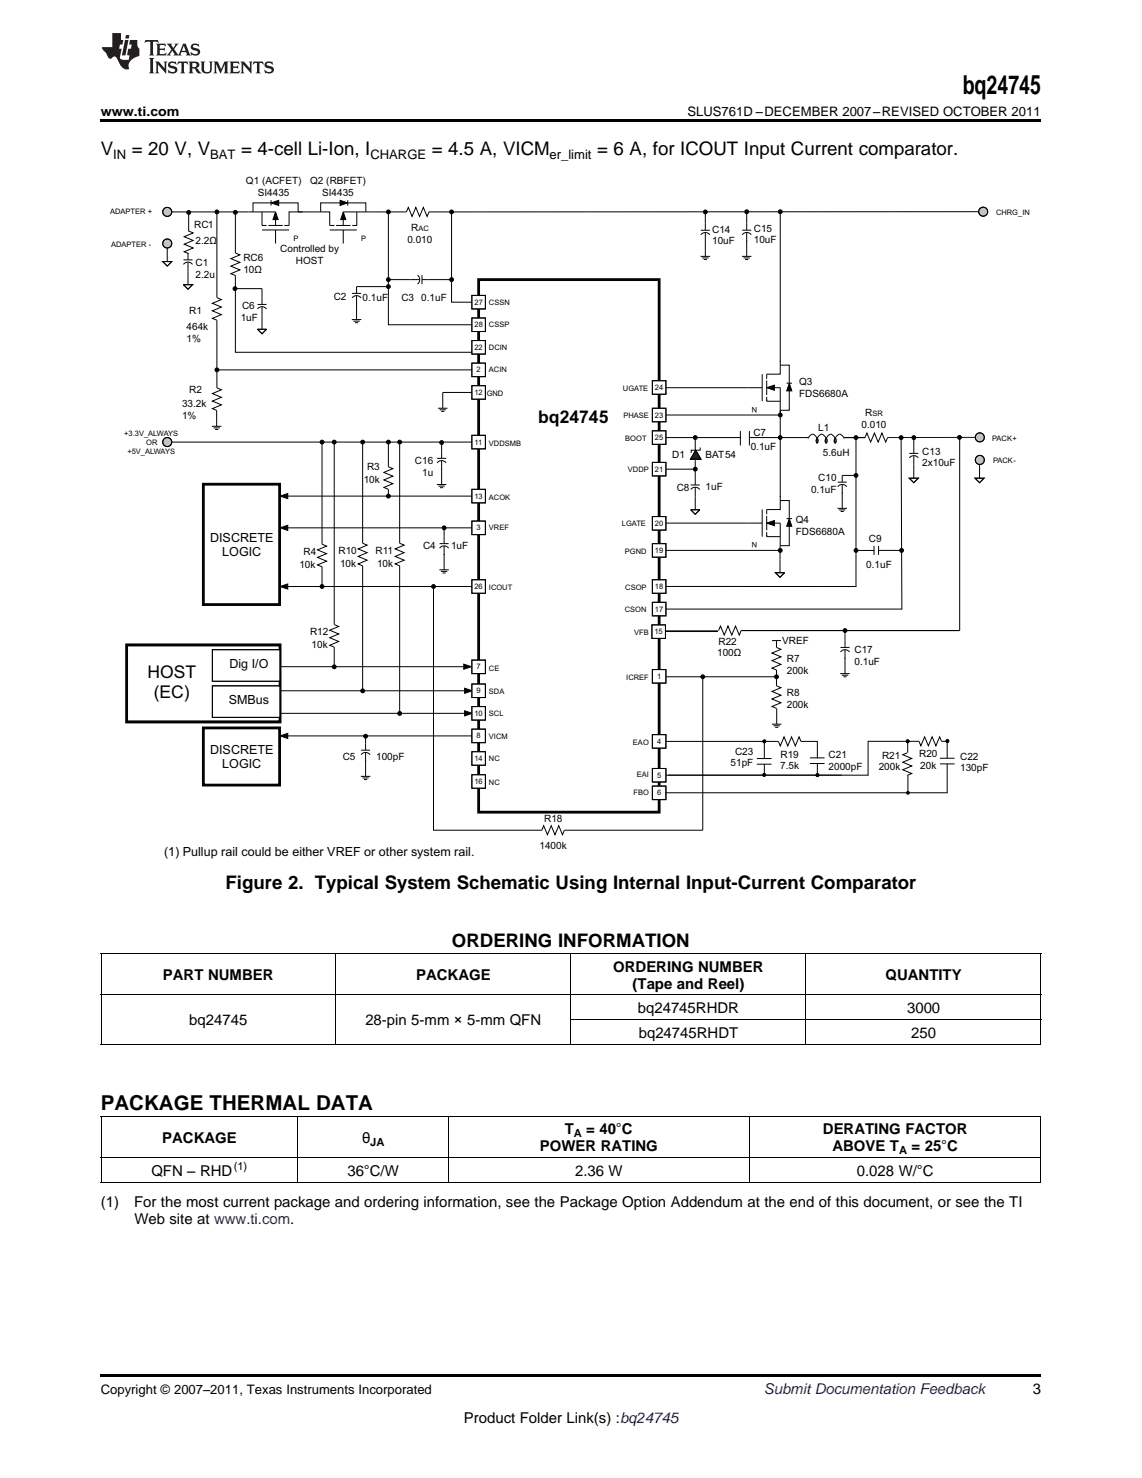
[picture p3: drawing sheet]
<svg xmlns="http://www.w3.org/2000/svg" width="216mm" height="279mm" viewBox="0 0 216 279" stroke-linecap="round" stroke-linejoin="round" font-family="sans-serif">
<g fill="#231f20">
<path d="M27.5 7.6l-.1 .5a.77 .77 0 0 1 1-.1v2.1l-.2 .4h1l-.3-.4v-2.1l.1-.1h.5l.5 .2-.2-.5zM29.5 8.3l.2 .3v1.5l-.2 .4h1.8l.2-.6a1.04 1.04 0 0 1-1.3 .2v-.7h.6l.3 .2v-.6l-.3 .2h-.6v-.5l.2-.2a.96 .96 0 0 1 1 .3l-.2-.5zM31.5 8.3l.9 1.1-.9 1.1h.8l-.2-.2 .5-.7 .4 .7-.2 .2h1.5l-.1-.2 .1-.4h.9l.1 .4-.2 .2h1l-.3-.3-.7-1.9h-.5l-.9 2-.8-1 .9-1h-.8l.1 .1v.2l-.3 .5-.4-.6 .2-.2zM34.7 8.6l.4 1h-.7zM36.3 8.4a.63 .63 0 0 0-.2 .7 .63 .63 0 0 0 .6 .4l.6 .2 .1 .2a.75 .75 0 0 1-.7 .4 .75 .75 0 0 1-.6-.5l.1 .7 .2-.1a.89 .89 0 0 0 1 0 .89 .89 0 0 0 .4-.9 1.4 1.4 0 0 0-1.2-.5l-.1-.4a1.04 1.04 0 0 1 1.2 .2l-.2-.5-.1 .1-.5-.2zM28.2 10.9l.2 .4v2.2l-.2 .4h1l-.3-.4v-2.2l.3-.4zM29.3 11.6l.3 .4v1.5l-.3 .4h.8l-.2-.4v-1.3l1.5 1.7v-1.9l.2-.4h-.7l.2 .4v.9l-1.1-1.3zM32 11.8a.62 .62 0 0 0-.2 .7 .62 .62 0 0 0 .6 .4l.6 .1 .1 .3a.76 .76 0 0 1-.7 .3 .76 .76 0 0 1-.6-.4l.1 .7 .2-.1a.89 .89 0 0 0 1 0 .89 .89 0 0 0 .4-.9 1.4 1.4 0 0 0-1.2-.5l-.1-.4a1.04 1.04 0 0 1 1.2 .2l-.2-.6-.1 .1-.5-.1zM33.7 11.6l-.2 .6a.61 .61 0 0 1 .8-.3v1.6l-.2 .4h.9l-.2-.4v-1.6a.63 .63 0 0 1 .8 .3l-.2-.6zM35.6 11.6l.3 .4v1.5l-.3 .4h1l-.2-.2v-.8l.4 .1 .1 .1a.76 .76 0 0 0 1.2 .7l-1-1a.58 .58 0 0 0 .6-.5 .58 .58 0 0 0-.5-.6zM36.4 11.9h.1a.45 .45 0 0 1 .5 .1 .45 .45 0 0 1 .1 .5l-.1 .1-.6 .1zM37.9 11.6l.2 .2a2.17 2.17 0 0 0 .3 1.9 .99 .99 0 0 0 1.6-.6v-1.1l.2-.4h-.7l.2 .2a1.92 1.92 0 0 1-.2 1.8 .6 .6 0 0 1-.9-.5v-1.1l.2-.4zM40.4 11.6l.2 .4v1.5l-.2 .4h.7l-.2-.4v-1.4l.8 1.8 .8-1.8v1.4l-.2 .4h.9l-.2-.4v-1.5l.2-.4h-.8l-.6 1.5-.6-1.5zM43.4 11.6l.2 .4v1.5l-.2 .4h1.8l.2-.6a1.04 1.04 0 0 1-1.3 .1v-.6h.5l.4 .2v-.6l-.4 .2h-.5v-.6l.2-.1a.96 .96 0 0 1 .9 .3l-.1-.6zM45.5 11.6l.2 .4v1.5l-.2 .4h.7l-.2-.4v-1.3l1.5 1.7v-1.9l.2-.4h-.7l.2 .4v.9l-1.1-1.3zM47.9 11.6l-.1 .6a.61 .61 0 0 1 .8-.3v1.6l-.3 .4h1l-.3-.4 .1-1.6a.63 .63 0 0 1 .7 .3l-.1-.6zM50.2 11.8a.62 .62 0 0 0-.2 .7 .62 .62 0 0 0 .6 .4l.6 .1 .2 .3a.76 .76 0 0 1-.8 .3 .76 .76 0 0 1-.6-.4l.1 .7 .2-.1a.89 .89 0 0 0 1 0 .89 .89 0 0 0 .4-.9 1.4 1.4 0 0 0-1.2-.5l-.1-.4a1.04 1.04 0 0 1 1.2 .2l-.1-.6-.2 .1-.5-.1z"/>
<path d="M21.2 6.3v2.6h-1.9l.1 .4 .7 .9a.91 .91 0 0 0 1 .8 .56 .56 0 0 1 .5-.3 .56 .56 0 0 1 .5 .3l.4 .8a1.53 1.53 0 0 0 1.9 1.2 1.54 1.54 0 0 1 1-2.1l.9-.3v-1.4a1.52 1.52 0 0 1-.3-1.6h-1.4l-.2 .8h.5l-.2 .8h-.4l-.2 1v.2l.4 .1-.2 .8a1.93 1.93 0 0 1-1.6-.3l.3-1.8h-.5l.2-.8h.4l.2-.8h-.4v-1.3zM23.6 7.6l-.6 2.9h.7l.6-2.9zM23.8 6.6l-.1 .7h.6l.2-.7z"/>
</g>
<path d="M76.8 40.1l.4-.9 .7 1.7 .7-1.7 .7 1.7 .7-1.7 .7 1.7 .4-.8M141.5 73.3h2.6M144.1 70.7v5.2M144.9 71.9v2.8M144.9 75v.9h2.6M146.3 73.3h1.2v5.1M147.5 68.2v2.5h-2.6v.9M170.4 82.7l.1 32.4" fill="none" stroke="#010202" stroke-width=".19"/>
<path d="M90.5 52.9h34.1v100.6h-34.1z" fill="none" stroke="#010202" stroke-width=".53"/>
<path d="M144.9 73.3l1.5-.5v1z" fill="#010202"/>
<path d="M144.9 73.3l1.5-.5v1zM149.2 73.8v3.8h-1.7" fill="none" stroke="#010202" stroke-width=".19"/>
<path d="M149.2 72.4l.5 1.5h-1z" fill="#010202"/>
<path d="M64.4 38.4h-3.8v1.7M59.8 40.1h2.5v2.5M62.3 43.5h5.2M63.5 42.6h2.8M67.2 42.6h.3M67.5 40.1h2.5M147.5 69h1.7v3.4M148.7 72.4h1M149.2 72.4l.5 1.5h-1z" fill="none" stroke="#010202" stroke-width=".19"/>
<path d="M64.3 37.9l1.4 .5-1.4 .4z" fill="#010202"/>
<path d="M64.3 37.9l1.4 .5-1.4 .4zM65.7 37.8v1.1M62.3 42.6h.9M64.9 41.4v1.2M64.9 43.5v2.5M66.6 42.6h.8M67.5 40.1v2.5" fill="none" stroke="#010202" stroke-width=".19"/>
<path d="M64.9 40.1l.5 1.4h-1z" fill="#010202"/>
<path d="M52.6 38.4h3.8v1.7M65.7 38.4h3.5v1.7M47 40.1h2.5M49.5 42.6h.3M49.5 43.5h5.2M50.7 42.6h2.8M57.2 40.1h-2.5v2.5M64.9 40.1l.5 1.4h-1zM64.9 40.1h2.6" fill="none" stroke="#010202" stroke-width=".19"/>
<path d="M51.2 38.4l1.5-.5v.9z" fill="#010202"/>
<path d="M51.2 38.4l1.5-.5v.9zM51.2 37.8v1.1M49.5 40.1v2.5M49.6 42.6h.8M52.1 41.4v1.2M52.1 43.5v2.5M53.8 42.6h.9" fill="none" stroke="#010202" stroke-width=".19"/>
<path d="M52.1 40.1l.5 1.4h-1z" fill="#010202"/>
<path d="M51.2 38.4h-3.4v1.7M49.5 40.1h2.6M52.1 40.1l.5 1.4h-1zM56.4 40.1h3.4M70 40.1h6.8M73.4 40.1v21.3h16.2" fill="none" stroke="#010202" stroke-width=".19"/>
<circle cx="73.4" cy="40.1" r=".36" fill="#010202"/>
<g fill="none" stroke="#010202" stroke-width=".19">
<path d="M32.5 40.1h14.5M81.1 40.1h4.3v17h4.2"/>
<circle cx="73.4" cy="40.1" r=".36"/>
</g>
<circle cx="31.6" cy="40.1" r=".85" fill="#c6c4c3"/>
<g fill="none" stroke="#010202" stroke-width=".19">
<path d="M41 40.1v16.2l.9 .3-1.7 .7 1.7 .7-1.7 .8 1.7 .7-1.7 .7 .8 .3v9.4h48.6"/>
<circle cx="31.6" cy="40.1" r=".85"/>
</g>
<circle cx="41" cy="40.1" r=".36" fill="#010202"/>
<g fill="none" stroke="#010202" stroke-width=".19">
<path d="M41 69.9v3.4l.9 .4-1.7 .7 1.7 .7-1.7 .7 1.7 .7-1.7 .7 .8 .4"/>
<circle cx="41" cy="40.1" r=".36"/>
</g>
<circle cx="41" cy="69.9" r=".36" fill="#010202"/>
<g fill="none" stroke="#010202" stroke-width=".19">
<path d="M41 77.6v3M40.1 80.6h1.8M40.4 80.9h1.2M40.7 81.2h.6M54.3 99.8h35.3"/>
<circle cx="41" cy="69.9" r=".36"/>
</g>
<path d="M23.9 121.9h29v14.6h-29z" fill="none" stroke="#010202" stroke-width=".55"/>
<path d="M52.9 99.8l1.5-.5v1z" fill="#010202"/>
<path d="M52.9 99.8l1.5-.5v1z" fill="none" stroke="#010202" stroke-width=".19"/>
<path d="M40.2 129.6h12.7v6h-12.7z" fill-rule="evenodd" fill="#fff"/>
<path d="M40.2 129.6h12.7v6h-12.7zM52.9 130.6h35.1" fill="none" stroke="#010202" stroke-width=".19"/>
<path d="M87.8 130.1l1.5 .5-1.5 .5z" fill="#010202"/>
<path d="M52.9 134.8h35.1M87.8 130.1l1.5 .5-1.5 .5z" fill="none" stroke="#010202" stroke-width=".19"/>
<path d="M87.8 134.4l1.5 .4-1.5 .5z" fill="#010202"/>
<path d="M87.8 134.4l1.5 .4-1.5 .5z" fill="none" stroke="#010202" stroke-width=".19"/>
<path d="M38.4 137.6h14.5v10.8h-14.5z" fill-rule="evenodd" fill="#fff"/>
<path d="M38.4 137.6h14.5v10.8h-14.5zM54.3 139.1h35.3" fill="none" stroke="#010202" stroke-width=".19"/>
<path d="M38.4 137.6h14.5v10.8h-14.5z" fill="none" stroke="#010202" stroke-width=".53"/>
<path d="M52.9 139.1l1.5-.5v1z" fill="#010202"/>
<path d="M82.8 77.2h1.8M83.1 77.5h1.2M83.4 77.8h.6M89.6 74.2h-5.9v3M84 99.8v3M83.1 107.7h1.8M83.1 103.6a1.06 1.06 0 0 1 1.7 0M83.1 102.8h1.7M83.4 108h1.2M83.7 108.3h.6M84 103.2v4.5M52.9 139.1l1.5-.5v1z" fill="none" stroke="#010202" stroke-width=".19"/>
<circle cx="84" cy="99.8" r=".36" fill="#010202"/>
<g fill="none" stroke="#010202" stroke-width=".19">
<path d="M44.4 54.6h5.1v3M48.7 58.4a1.06 1.06 0 0 1 1.7 0M48.7 57.6h1.7M49.5 58v1.7"/>
<circle cx="84" cy="99.8" r=".36"/>
</g>
<circle cx="44.4" cy="54.6" r=".36" fill="#010202"/>
<g fill="none" stroke="#010202" stroke-width=".19">
<path d="M125.3 73.3h16.2M141.5 98.9h2.6M144.1 96.3v5.1M144.9 97.5v2.8M146.3 98.9h1.2v2.5M147.5 93.8v2.5h-2.6v.9M144.9 100.6v.8h2.6M147.5 101.4v4.3"/>
<circle cx="44.4" cy="54.6" r=".36"/>
</g>
<path d="M144.9 98.9l1.5-.5v1z" fill="#010202"/>
<path d="M144.9 98.9l1.5-.5v1zM149.2 99.4v3.8h-1.7" fill="none" stroke="#010202" stroke-width=".19"/>
<path d="M149.2 98l.5 1.5h-1z" fill="#010202"/>
<path d="M147.5 77.5v1h-22M147.5 94.6h1.7v3.4M148.7 98h1M149.2 98l.5 1.5h-1z" fill="none" stroke="#010202" stroke-width=".19"/>
<path d="M131.5 85.1l1 1.7h-2z" fill="#1c2626"/>
<path d="M147.5 78.5v4.2h-5.8M125.5 82.7h5.9v2.6M131.4 87v1.7h-5.9M131.5 85.1l1 1.7h-2zM132.4 84.6v.5h-1.7v.5M140 81.5v2.7M141.7 81.5v2.7" fill="none" stroke="#010202" stroke-width=".19"/>
<circle cx="147.5" cy="78.5" r=".36" fill="#010202"/>
<g fill="none" stroke="#010202" stroke-width=".19">
<path d="M125.3 98.9h16.2M130.6 92.5a1.06 1.06 0 0 1 1.7 0M130.6 91.7h1.7M131.4 88.7v3M131.4 92.1v1.7M147.5 82.8v11.1"/>
<circle cx="147.5" cy="78.5" r=".36"/>
</g>
<circle cx="131.4" cy="88.7" r=".36" fill="#010202"/>
<g fill="none" stroke="#010202" stroke-width=".19">
<path d="M152.8 82.9l.1-.2a.75 .75 0 0 1 .6-.6 .75 .75 0 0 1 .8 .4l.2 .4 .1-.2a.75 .75 0 0 1 .6-.6 .75 .75 0 0 1 .8 .4l.2 .4 .1-.2a.75 .75 0 0 1 .6-.6 .75 .75 0 0 1 .8 .4l.2 .4 .1-.2a.75 .75 0 0 1 .6-.6 .75 .75 0 0 1 .8 .4l.2 .4"/>
<circle cx="131.4" cy="88.7" r=".36"/>
</g>
<path d="M154.4 82.9a.49 .49 0 0 1 0 .8l-.1-.4z" fill-rule="evenodd" fill="#fff"/>
<path d="M154.4 82.9a.49 .49 0 0 1 0 .8l-.1-.4z" fill="none" stroke="#010202" stroke-width=".19"/>
<path d="M156.2 82.9a.49 .49 0 0 1-.1 .8l-.1-.4z" fill-rule="evenodd" fill="#fff"/>
<path d="M156.2 82.9a.49 .49 0 0 1-.1 .8l-.1-.4z" fill="none" stroke="#010202" stroke-width=".19"/>
<path d="M157.8 82.9h.1a.49 .49 0 0 1-.1 .8l-.1-.4z" fill-rule="evenodd" fill="#fff"/>
<path d="M147.6 82.7h5.2M157.8 82.9h.1a.49 .49 0 0 1-.1 .8l-.1-.4z" fill="none" stroke="#010202" stroke-width=".19"/>
<circle cx="147.5" cy="82.7" r=".37" fill="#010202"/>
<g fill="none" stroke="#010202" stroke-width=".19">
<path d="M159.6 82.7h3.9M135.9 119.2l.3-.9 .7 1.8 .7-1.8 .7 1.8 .8-1.8 .7 1.8 .3-.9M165.2 103.2v1.7M166.1 103.2v1.7"/>
<circle cx="147.5" cy="82.7" r=".37"/>
</g>
<circle cx="161.8" cy="82.7" r=".36" fill="#010202"/>
<g fill="none" stroke="#010202" stroke-width=".19">
<path d="M185.2 82.7h-17.4M166.1 104h4.3"/>
<circle cx="161.8" cy="82.7" r=".36"/>
</g>
<circle cx="170.4" cy="82.7" r=".36" fill="#010202"/>
<g fill="none" stroke="#010202" stroke-width=".19">
<path d="M171.9 86.6a1.06 1.06 0 0 1 1.7 0M171.9 85.7h1.7M172.8 82.7v3M172.8 86.1v1.7"/>
<circle cx="170.4" cy="82.7" r=".36"/>
</g>
<circle cx="172.8" cy="82.7" r=".36" fill="#010202"/>
<g fill="none" stroke="#010202" stroke-width=".19">
<path d="M125.5 104h22"/>
<circle cx="172.8" cy="82.7" r=".36"/>
</g>
<circle cx="147.5" cy="104.1" r=".36" fill="#010202"/>
<circle cx="147.5" cy="104.1" r=".36" fill="none" stroke="#010202" stroke-width=".19"/>
<circle cx="161.8" cy="104.1" r=".36" fill="#010202"/>
<circle cx="161.8" cy="104.1" r=".36" fill="none" stroke="#010202" stroke-width=".19"/>
<circle cx="170.4" cy="104.1" r=".36" fill="#010202"/>
<g fill="none" stroke="#010202" stroke-width=".19">
<path d="M185.9 40l-100.5 .1"/>
<circle cx="170.4" cy="104.1" r=".36"/>
</g>
<circle cx="85.4" cy="40.1" r=".36" fill="#010202"/>
<circle cx="85.4" cy="40.1" r=".36" fill="none" stroke="#010202" stroke-width=".19"/>
<circle cx="185.2" cy="82.7" r=".86" fill="#c6c4c3"/>
<circle cx="185.2" cy="82.7" r=".86" fill="none" stroke="#010202" stroke-width=".19"/>
<circle cx="185.2" cy="86.9" r=".86" fill="#c6c4c3"/>
<circle cx="185.2" cy="86.9" r=".86" fill="none" stroke="#010202" stroke-width=".19"/>
<circle cx="185.9" cy="40" r=".85" fill="#c6c4c3"/>
<circle cx="185.9" cy="40" r=".85" fill="none" stroke="#010202" stroke-width=".19"/>
<circle cx="31.6" cy="46" r=".85" fill="#c6c4c3"/>
<g fill="none" stroke="#010202" stroke-width=".19">
<path d="M131.4 82.7h8.6"/>
<circle cx="31.6" cy="46" r=".85"/>
</g>
<circle cx="131.4" cy="82.7" r=".36" fill="#010202"/>
<g fill="none" stroke="#010202" stroke-width=".19">
<path d="M147.5 40v28.3"/>
<circle cx="131.4" cy="82.7" r=".36"/>
</g>
<circle cx="147.5" cy="40" r=".36" fill="#010202"/>
<g fill="none" stroke="#010202" stroke-width=".19">
<path d="M66.6 56.3a1.06 1.06 0 0 1 1.7 0M66.6 55.5h1.7M67.4 55.9v4.5M73.4 54.2h-6v1.3M66.5 60.4h1.8M66.8 60.7h1.2M67.1 61h.6"/>
<circle cx="147.5" cy="40" r=".36"/>
</g>
<circle cx="73.4" cy="54.2" r=".36" fill="#010202"/>
<g fill="none" stroke="#010202" stroke-width=".19">
<path d="M77.6 52.9h1.8M78.9 52a1.06 1.06 0 0 1 0 1.7M79.8 52v1.7M79.8 52.9h5.6"/>
<circle cx="73.4" cy="54.2" r=".36"/>
</g>
<circle cx="85.4" cy="52.9" r=".36" fill="#010202"/>
<g fill="none" stroke="#010202" stroke-width=".19">
<path d="M69.1 139.2v2.6M68.2 146.8h1.8M68.3 142.7a1.06 1.06 0 0 1 1.7 0M68.3 141.8h1.7M68.5 147.1h1.2M68.8 147.4h.6M69.1 142.2v4.6"/>
<circle cx="85.4" cy="52.9" r=".36"/>
</g>
<circle cx="69.1" cy="139.2" r=".36" fill="#010202"/>
<g fill="none" stroke="#010202" stroke-width=".19">
<path d="M158.3 96.1h1.8M158.4 92a1.06 1.06 0 0 1 1.7 0M158.4 91.2h1.7M158.6 96.4h1.2M158.9 96.7h.6M159.2 91.6v4.5M161.8 89.9h-2.6v1.3"/>
<circle cx="69.1" cy="139.2" r=".36"/>
</g>
<circle cx="161.8" cy="89.9" r=".36" fill="#010202"/>
<g fill="none" stroke="#010202" stroke-width=".19">
<path d="M140.3 48.5h1.8M140.3 44.4a1.06 1.06 0 0 1 1.7 0M140.3 43.5h1.7M140.6 48.8h1.2M140.9 49.1h.6M141.2 40v3.5M141.2 43.9v4.6"/>
<circle cx="161.8" cy="89.9" r=".36"/>
</g>
<circle cx="141.2" cy="40" r=".36" fill="#010202"/>
<g fill="none" stroke="#010202" stroke-width=".19">
<path d="M181.4 82.7v36.5M124.6 119.3h11.1"/>
<circle cx="141.2" cy="40" r=".36"/>
</g>
<circle cx="181.4" cy="82.7" r=".36" fill="#010202"/>
<g fill="none" stroke="#010202" stroke-width=".19">
<path d="M60.9 83.6v19.3l.8 .3-1.7 .7 1.7 .8-1.7 .7 1.7 .7-1.7 .7 .9 .3"/>
<circle cx="181.4" cy="82.7" r=".36"/>
</g>
<circle cx="60.9" cy="83.6" r=".36" fill="#010202"/>
<g fill="none" stroke="#010202" stroke-width=".19">
<path d="M60.9 107.1v3.8"/>
<circle cx="60.9" cy="83.6" r=".36"/>
</g>
<circle cx="60.9" cy="110.9" r=".36" fill="#010202"/>
<g fill="none" stroke="#010202" stroke-width=".19">
<path d="M54.3 110.9h35.3"/>
<circle cx="60.9" cy="110.9" r=".36"/>
</g>
<path d="M52.9 110.9l1.5-.5v1z" fill="#010202"/>
<path d="M52.9 110.9l1.5-.5v1zM125.5 127.9h21.3M146.8 122.4l.8 .3-1.7 .8 1.7 .7-1.7 .7 1.7 .7-1.7 .7 .9 .4M146.8 129.6l.8 .4-1.7 .7 1.7 .7-1.7 .7 1.7 .7-1.7 .8 .9 .3" fill="none" stroke="#010202" stroke-width=".19"/>
<circle cx="146.8" cy="127.9" r=".36" fill="#010202"/>
<g fill="none" stroke="#010202" stroke-width=".19">
<path d="M82 110.9v46h20.4M145.9 121.1h1.7M145.9 136.9h1.8M146.2 137.2h1.2M146.5 137.5h.6M146.8 121.2v1.2M146.8 126.7v2.9M146.8 133.9v3"/>
<circle cx="146.8" cy="127.9" r=".36"/>
</g>
<circle cx="82" cy="110.9" r=".36" fill="#010202"/>
<g fill="none" stroke="#010202" stroke-width=".19">
<path d="M132.4 48.5h1.8M132.5 44.4a1.06 1.06 0 0 1 1.7 0M132.5 43.5h1.7M132.7 48.8h1.2M133 49.1h.6M133.3 40.1v3.4M133.3 44v4.5M132.9 127.9v29h-26.2l-.4 .9-.7-1.7-.7 1.7-.7-1.7-.7 1.7-.7-1.7-.4 .8"/>
<circle cx="82" cy="110.9" r=".36"/>
</g>
<circle cx="133.3" cy="40.1" r=".36" fill="#010202"/>
<g fill="none" stroke="#010202" stroke-width=".19">
<path d="M159.8 119.2v3.2M158.9 127.3h1.7M158.9 123.2a1.07 1.07 0 0 1 1.7 0M158.9 122.4h1.7M159.2 127.6h1.1M159.5 127.9h.5M159.8 122.8v4.5"/>
<circle cx="133.3" cy="40.1" r=".36"/>
</g>
<circle cx="159.8" cy="119.2" r=".37" fill="#010202"/>
<g fill="none" stroke="#010202" stroke-width=".19">
<path d="M68.6 83.6v19.1l.8 .4-1.7 .7 1.7 .7-1.7 .7 1.7 .7-1.7 .7 .9 .4"/>
<circle cx="159.8" cy="119.2" r=".37"/>
</g>
<circle cx="68.6" cy="83.6" r=".36" fill="#010202"/>
<g fill="none" stroke="#010202" stroke-width=".19">
<path d="M68.6 107v23.6"/>
<circle cx="68.6" cy="83.6" r=".36"/>
</g>
<circle cx="68.6" cy="130.6" r=".36" fill="#010202"/>
<g fill="none" stroke="#010202" stroke-width=".19">
<path d="M75.6 83.6v19.1l.8 .4-1.7 .7 1.7 .7-1.7 .7 1.7 .7-1.7 .7 .9 .4"/>
<circle cx="68.6" cy="130.6" r=".36"/>
</g>
<circle cx="75.6" cy="83.6" r=".36" fill="#010202"/>
<g fill="none" stroke="#010202" stroke-width=".19">
<path d="M75.6 107v27.9"/>
<circle cx="75.6" cy="83.6" r=".36"/>
</g>
<circle cx="75.6" cy="134.9" r=".36" fill="#010202"/>
<g fill="none" stroke="#010202" stroke-width=".19">
<path d="M52.9 126h35.4"/>
<circle cx="75.6" cy="134.9" r=".36"/>
</g>
<path d="M87.7 125.5l1.4 .5-1.4 .5z" fill="#010202"/>
<path d="M87.7 125.5l1.4 .5-1.4 .5z" fill="none" stroke="#010202" stroke-width=".19"/>
<path d="M89.2 55.8h2.6v2.6h-2.6z" fill-rule="evenodd" fill="#fff"/>
<path d="M89.2 55.8h2.6v2.6h-2.6z" fill="none" stroke="#010202" stroke-width=".19"/>
<path d="M89.2 60.1h2.6v2.6h-2.6z" fill-rule="evenodd" fill="#fff"/>
<path d="M89.2 60.1h2.6v2.6h-2.6z" fill="none" stroke="#010202" stroke-width=".19"/>
<path d="M89.2 68.6h2.6v2.6h-2.6z" fill-rule="evenodd" fill="#fff"/>
<path d="M89.2 68.6h2.6v2.6h-2.6z" fill="none" stroke="#010202" stroke-width=".19"/>
<path d="M89.2 72.9h2.6v2.6h-2.6z" fill-rule="evenodd" fill="#fff"/>
<path d="M89.2 72.9h2.6v2.6h-2.6z" fill="none" stroke="#010202" stroke-width=".19"/>
<path d="M89.2 98.5h2.6v2.6h-2.6z" fill-rule="evenodd" fill="#fff"/>
<path d="M89.2 98.5h2.6v2.6h-2.6z" fill="none" stroke="#010202" stroke-width=".19"/>
<path d="M89.2 109.6h2.6v2.6h-2.6z" fill-rule="evenodd" fill="#fff"/>
<path d="M89.2 109.6h2.6v2.6h-2.6z" fill="none" stroke="#010202" stroke-width=".19"/>
<path d="M89.2 124.8h2.6v2.5h-2.6z" fill-rule="evenodd" fill="#fff"/>
<path d="M89.2 124.8h2.6v2.5h-2.6z" fill="none" stroke="#010202" stroke-width=".19"/>
<path d="M89.2 129.3h2.6v2.6h-2.6z" fill-rule="evenodd" fill="#fff"/>
<path d="M89.2 129.3h2.6v2.6h-2.6z" fill="none" stroke="#010202" stroke-width=".19"/>
<path d="M89.2 133.6h2.6v2.5h-2.6z" fill-rule="evenodd" fill="#fff"/>
<path d="M89.2 133.6h2.6v2.5h-2.6z" fill="none" stroke="#010202" stroke-width=".19"/>
<path d="M89.2 137.8h2.6v2.6h-2.6z" fill-rule="evenodd" fill="#fff"/>
<path d="M89.2 137.8h2.6v2.6h-2.6z" fill="none" stroke="#010202" stroke-width=".19"/>
<path d="M89.2 142.1h2.6v2.6h-2.6z" fill-rule="evenodd" fill="#fff"/>
<path d="M89.2 142.1h2.6v2.6h-2.6z" fill="none" stroke="#010202" stroke-width=".19"/>
<path d="M89.2 146.5h2.6v2.5h-2.6z" fill-rule="evenodd" fill="#fff"/>
<path d="M89.2 146.5h2.6v2.5h-2.6z" fill="none" stroke="#010202" stroke-width=".19"/>
<path d="M123.3 138.9h2.6v2.5h-2.6z" fill-rule="evenodd" fill="#fff"/>
<path d="M123.3 138.9h2.6v2.5h-2.6z" fill="none" stroke="#010202" stroke-width=".19"/>
<path d="M123.3 145.3h2.6v2.5h-2.6z" fill-rule="evenodd" fill="#fff"/>
<path d="M123.3 145.3h2.6v2.5h-2.6z" fill="none" stroke="#010202" stroke-width=".19"/>
<path d="M123.3 148.6h2.6v2.6h-2.6z" fill-rule="evenodd" fill="#fff"/>
<path d="M123.3 148.6h2.6v2.6h-2.6z" fill="none" stroke="#010202" stroke-width=".19"/>
<path d="M123.3 126.6h2.6v2.5h-2.6z" fill-rule="evenodd" fill="#fff"/>
<path d="M123.3 126.6h2.6v2.5h-2.6z" fill="none" stroke="#010202" stroke-width=".19"/>
<path d="M123.2 118.1h2.6v2.6h-2.6z" fill-rule="evenodd" fill="#fff"/>
<path d="M123.2 118.1h2.6v2.6h-2.6z" fill="none" stroke="#010202" stroke-width=".19"/>
<path d="M123.3 113.9h2.6v2.5h-2.6z" fill-rule="evenodd" fill="#fff"/>
<path d="M123.3 113.9h2.6v2.5h-2.6z" fill="none" stroke="#010202" stroke-width=".19"/>
<path d="M123.3 109.6h2.6v2.6h-2.6z" fill-rule="evenodd" fill="#fff"/>
<path d="M123.3 109.6h2.6v2.6h-2.6z" fill="none" stroke="#010202" stroke-width=".19"/>
<path d="M123.3 102.8h2.6v2.5h-2.6z" fill-rule="evenodd" fill="#fff"/>
<path d="M123.3 102.8h2.6v2.5h-2.6z" fill="none" stroke="#010202" stroke-width=".19"/>
<path d="M123.3 97.7h2.6v2.5h-2.6z" fill-rule="evenodd" fill="#fff"/>
<path d="M123.3 97.7h2.6v2.5h-2.6z" fill="none" stroke="#010202" stroke-width=".19"/>
<path d="M123.3 81.4h2.6v2.6h-2.6z" fill-rule="evenodd" fill="#fff"/>
<path d="M123.3 81.4h2.6v2.6h-2.6z" fill="none" stroke="#010202" stroke-width=".19"/>
<path d="M123.3 87.4h2.6v2.6h-2.6z" fill-rule="evenodd" fill="#fff"/>
<path d="M123.3 87.4h2.6v2.6h-2.6z" fill="none" stroke="#010202" stroke-width=".19"/>
<path d="M123.3 77.2h2.6v2.5h-2.6z" fill-rule="evenodd" fill="#fff"/>
<path d="M123.3 77.2h2.6v2.5h-2.6z" fill="none" stroke="#010202" stroke-width=".19"/>
<path d="M123.3 72h2.6v2.5h-2.6z" fill-rule="evenodd" fill="#fff"/>
<path d="M73.4 52.9h4.2M123.3 72h2.6v2.5h-2.6z" fill="none" stroke="#010202" stroke-width=".19"/>
<circle cx="73.4" cy="52.9" r=".36" fill="#010202"/>
<circle cx="73.4" cy="52.9" r=".36" fill="none" stroke="#010202" stroke-width=".19"/>
<path d="M89.2 64.4h2.6v2.5h-2.6z" fill-rule="evenodd" fill="#fff"/>
<path d="M89.2 64.4h2.6v2.5h-2.6z" fill="none" stroke="#010202" stroke-width=".19"/>
<path d="M130.6 96.4h1.7l-.9 .8z" fill="#fff"/>
<path d="M130.6 96.4h1.7l-.9 .8zM131.4 93.8v2.6" fill="none" stroke="#010202" stroke-width=".19"/>
<path d="M146.6 108.3h1.7l-.8 .8z" fill="#fff"/>
<path d="M146.6 108.3h1.7l-.8 .8zM147.5 105.7v2.6" fill="none" stroke="#010202" stroke-width=".19"/>
<path d="M171.9 90.4h1.7l-.8 .9z" fill="#fff"/>
<path d="M171.9 90.4h1.7l-.8 .9zM172.8 87.8v2.6" fill="none" stroke="#010202" stroke-width=".19"/>
<path d="M184.3 90.4h1.7l-.8 .9z" fill="#fff"/>
<path d="M184.3 90.4h1.7l-.8 .9zM185.2 87.8v2.6" fill="none" stroke="#010202" stroke-width=".19"/>
<path d="M48.7 62.2h1.7l-.9 .9z" fill="#fff"/>
<path d="M49.5 59.7v2.5M48.7 62.2h1.7l-.9 .9z" fill="none" stroke="#010202" stroke-width=".19"/>
<circle cx="31.6" cy="83.6" r=".85" fill="#c6c4c3"/>
<g fill="none" stroke="#010202" stroke-width=".19">
<path d="M32.5 83.6h57.1"/>
<circle cx="31.6" cy="83.6" r=".85"/>
</g>
<path d="M89.2 82.3h2.6v2.6h-2.6z" fill-rule="evenodd" fill="#fff"/>
<path d="M54.3 93.8h35.3M89.2 82.3h2.6v2.6h-2.6z" fill="none" stroke="#010202" stroke-width=".19"/>
<path d="M52.9 93.8l1.5-.5v1z" fill="#010202"/>
<path d="M52.9 93.8l1.5-.5v1zM73.4 88.2l.9 .4-1.7 .7 1.7 .7-1.7 .7 1.7 .7-1.7 .7 .8 .4v1.3" fill="none" stroke="#010202" stroke-width=".19"/>
<circle cx="73.4" cy="93.8" r=".36" fill="#010202"/>
<g fill="none" stroke="#010202" stroke-width=".19">
<path d="M73.4 83.6v4.6"/>
<circle cx="73.4" cy="93.8" r=".36"/>
</g>
<circle cx="73.4" cy="83.6" r=".36" fill="#010202"/>
<circle cx="73.4" cy="83.6" r=".36" fill="none" stroke="#010202" stroke-width=".19"/>
<path d="M89.2 92.5h2.6v2.6h-2.6z" fill-rule="evenodd" fill="#fff"/>
<path d="M89.2 92.5h2.6v2.6h-2.6z" fill="none" stroke="#010202" stroke-width=".19"/>
<path d="M38.4 91.5h14.5v22.8h-14.5z" fill-rule="evenodd" fill="#fff"/>
<path d="M38.4 91.5h14.5v22.8h-14.5z" fill="none" stroke="#010202" stroke-width=".19"/>
<path d="M38.4 91.5h14.5v22.8h-14.5z" fill="none" stroke="#010202" stroke-width=".53"/>
<path d="M30.8 49.4h1.7l-.9 .9z" fill="#fff"/>
<path d="M30.8 49.4h1.7l-.9 .9zM31.6 46.9v2.5" fill="none" stroke="#010202" stroke-width=".19"/>
<path d="M40.2 122.8h12.7v6h-12.7z" fill-rule="evenodd" fill="#fff"/>
<path d="M63.2 83.6v34.5l.8 .3-1.7 .7 1.7 .7-1.7 .8 1.7 .7-1.7 .7 .9 .3M40.2 122.8h12.7v6h-12.7z" fill="none" stroke="#010202" stroke-width=".19"/>
<circle cx="63.2" cy="83.6" r=".36" fill="#010202"/>
<g fill="none" stroke="#010202" stroke-width=".19">
<path d="M63.2 122.3v3.8"/>
<circle cx="63.2" cy="83.6" r=".36"/>
</g>
<circle cx="63.2" cy="126.1" r=".36" fill="#010202"/>
<g fill="none" stroke="#010202" stroke-width=".19">
<path d="M44.5 40.1v7.7l.9 .4-1.8 .7 1.8 .7-1.8 .7 1.8 .7-1.8 .7 .9 .4"/>
<circle cx="63.2" cy="126.1" r=".36"/>
</g>
<circle cx="44.5" cy="40.1" r=".36" fill="#010202"/>
<g fill="none" stroke="#010202" stroke-width=".19">
<path d="M44.5 52.1v14.5h44.7M82.6 91.6h1.8M82.6 87.5a1.07 1.07 0 0 1 1.7 0M82.6 86.6h1.7M82.9 91.9h1.2M83.2 92.2h.6M83.5 83.7v2.9M83.5 87.1v4.5"/>
<circle cx="44.5" cy="40.1" r=".36"/>
</g>
<circle cx="83.5" cy="83.7" r=".36" fill="#010202"/>
<g fill="none" stroke="#010202" stroke-width=".19">
<path d="M34.7 50a1.06 1.06 0 0 1 1.7 0M34.7 49.1h1.7M35.5 47.8v1.3M35.5 49.6v1.7M35.7 43.7l.8 .3-1.7 .7 1.7 .8-1.7 .7 1.7 .7-1.7 .7 .9 .3"/>
<circle cx="83.5" cy="83.7" r=".36"/>
</g>
<path d="M34.7 53.8h1.7l-.9 .9z" fill="#fff"/>
<path d="M34.7 53.8h1.7l-.9 .9zM35.5 51.3v2.5" fill="none" stroke="#010202" stroke-width=".19"/>
<circle cx="35.7" cy="40.2" r=".36" fill="#010202"/>
<g fill="none" stroke="#010202" stroke-width=".19">
<path d="M35.7 40.2v3.5M161.8 82.7v28.2h-35.9M163.5 82.7l.4-.8 .7 1.7 .7-1.7 .7 1.7 .7-1.7 .7 1.7 .4-.9M125.9 115.1h44.6M140.1 119.2h41.3M161.8 104.1h3.4M125.9 140.2h21.3l.3 .8 .7-1.7 .7 1.7 .7-1.7 .8 1.7 .7-1.7 .3 .9h3.1v3M144.5 140.2v3.2M144.5 144.5v2.1M154.5 144.4v2.2"/>
<circle cx="35.7" cy="40.2" r=".36"/>
</g>
<circle cx="144.5" cy="140.1" r=".27" fill="#010202"/>
<g fill="none" stroke="#010202" stroke-width=".19">
<path d="M171.6 140.1v2.2M173.7 140.1l.4 .9 .7-1.7 .7 1.7 .7-1.7 .7 1.7 .7-1.7 .4 .8h1.1v3.2M179.1 144.4v2.1"/>
<circle cx="144.5" cy="140.1" r=".27"/>
</g>
<circle cx="171.6" cy="140.1" r=".27" fill="#010202"/>
<g fill="none" stroke="#010202" stroke-width=".19">
<path d="M125.9 146.5h33.2M171.6 146.6v3.3"/>
<circle cx="171.6" cy="140.1" r=".27"/>
</g>
<circle cx="179.1" cy="140.1" r=".27" fill="#010202"/>
<circle cx="179.1" cy="140.1" r=".27" fill="none" stroke="#010202" stroke-width=".19"/>
<circle cx="144.5" cy="146.5" r=".27" fill="#010202"/>
<g fill="none" stroke="#010202" stroke-width=".19">
<path d="M171.5 142.3l-.8 .4 1.7 .7-1.7 .7 1.7 .7-1.7 .7 1.7 .7-.9 .4"/>
<circle cx="144.5" cy="146.5" r=".27"/>
</g>
<circle cx="154.5" cy="146.5" r=".27" fill="#010202"/>
<g fill="none" stroke="#010202" stroke-width=".19">
<path d="M125.9 149.9h53.2M143.1 144.5h2.8M143.1 143.4h2.8M153.1 144.3h2.8M153.1 143.3h2.8M173.7 140.1h-9.6v6.4h-37.8M177.7 144.4h2.8M177.7 143.3h2.8"/>
<circle cx="154.5" cy="146.5" r=".27"/>
</g>
<circle cx="171.6" cy="149.9" r=".27" fill="#010202"/>
<g fill="none" stroke="#010202" stroke-width=".19">
<path d="M179.1 146.5v3.4"/>
<circle cx="171.6" cy="149.9" r=".27"/>
</g>
<circle cx="132.9" cy="127.9" r=".36" fill="#010202"/>
<circle cx="132.9" cy="127.9" r=".36" fill="none" stroke="#010202" stroke-width=".19"/>
<path d="M19 22.5h177.8v.5h-177.8zM19 197.4h.2zM107.8 197.4h.1zM152.3 197.4h.1zM196.7 197.4h.1zM19 259.7h177.8v.5h-177.8z" fill="#000"/>
<g fill="none" stroke="#000" stroke-width=".19">
<path d="M19 197.4h177.8M19 188.1h177.8M19 180.3h177.8M19.1 180.3v17.1M63.4 180.3v17.1M107.9 180.3v17.1M107.9 192.7h88.9M152.3 180.3v17.1M196.8 180.3v17.1M19 218.8h177.8M19 211h177.8M19.1 211.1v12.5"/>
<path d="M56.3 211.1v12.5M84.8 211.1v12.5M141.7 211.1v12.5M196.8 211.1v12.5M19 223.5h177.8"/>
</g>
<text font-size="4.9" x="182" y="17.8">bq24745</text>
<text font-size="3.9" x="19" y="209.8">PACKAGE THERMAL DATA</text>
<g font-size="3.5">
<text x="19" y="29.3">V</text>
<text x="24.9" y="29.3">= 20 V, V</text>
<text x="45.6" y="29.3">= 4-cell Li-Ion, I</text>
<text x="81.6" y="29.3">= 4.5 A, VICM</text>
<text x="112.9" y="29.3">= 6 A, for ICOUT Input Current comparator.</text>
<text x="42.6" y="168.1">Figure 2. Typical System Schematic Using Internal Input-Current Comparator</text>
<text x="85.4" y="179">ORDERING INFORMATION</text>
</g>
<g font-size="3.3" fill="#010202">
<text x="101.8" y="80">bq24745</text>
<text x="27.9" y="128.2">HOST</text>
<text x="29.1" y="131.9">(EC)</text>
</g>
<g font-size="2.8">
<text x="30.8" y="185.3">PART NUMBER</text>
<text x="78.7" y="185.3">PACKAGE</text>
<text x="115.9" y="183.7">ORDERING NUMBER</text>
<text x="167.4" y="185.3">QUANTITY</text>
<text x="119.6" y="186.9">(Tape and Reel)</text>
<text x="120.6" y="191.5">bq24745RHDR</text>
<text x="171.5" y="191.5">3000</text>
<text x="35.8" y="193.9">bq24745</text>
<text x="69.1" y="193.9">28-pin 5-mm × 5-mm QFN</text>
<text x="120.8" y="196.2">bq24745RHDT</text>
<text x="172.3" y="196.2">250</text>
<text x="106.8" y="214.5">T</text>
<text x="110.8" y="214.5">= 40°C</text>
<text x="155.6" y="214.5">DERATING FACTOR</text>
<text x="30.7" y="216">PACKAGE</text>
<text x="68.5" y="216">θ</text>
<text x="102.1" y="217.6">POWER RATING</text>
<text x="157.4" y="217.6">ABOVE T</text>
<text x="172.3" y="217.6">= 25°C</text>
<text x="28.6" y="222.3">QFN – RHD</text>
<text x="65.7" y="222.3">36°C/W</text>
<text x="108.7" y="222.3">2.36 W</text>
<text x="162" y="222.3">0.028 W/°C</text>
<text x="19" y="228.1">(1)</text>
<text x="25.4" y="228.1">For the most current package and ordering information, see the Package Option Addendum at the end of this document, or see the TI</text>
<text x="25.4" y="231.3">Web site at www.ti.com.</text>
<text x="195.3" y="263.6">3</text>
<text x="87.7" y="269">Product Folder Link(s) :bq24745</text>
</g>
<text font-size="2.8" fill="#0000c8" x="144.4" y="263.6">Submit Documentation Feedback</text>
<g font-size="2.5">
<text x="19" y="21.9">www.ti.com</text>
<text x="130" y="21.9">SLUS761D –DECEMBER 2007–REVISED OCTOBER 2011</text>
<text x="21.4" y="30">IN</text>
<text x="39.7" y="30">BAT</text>
<text x="70" y="30">CHARGE</text>
<text x="103.9" y="30">er_limit</text>
<text x="19" y="263.6">Copyright © 2007–2011, Texas Instruments Incorporated</text>
</g>
<g font-size="2.4" fill="#010202">
<text x="39.7" y="102.4">DISCRETE</text>
<text x="42" y="105.1">LOGIC</text>
<text x="43.4" y="126.3">Dig I/O</text>
<text x="43.2" y="133.2">SMBus</text>
<text x="39.7" y="142.5">DISCRETE</text>
<text x="42" y="145.2">LOGIC</text>
<text x="31" y="161.8">(1) Pullup rail could be either VREF or other system rail.</text>
</g>
<g font-size="2.1">
<text x="108.5" y="215">A</text>
<text x="44.2" y="221.2">(1)</text>
<text x="70" y="216.6">JA</text>
<text x="170" y="218.2">A</text>
</g>
<g font-size="1.9" fill="#010202">
<text x="46.5" y="34.9">Q1 (ACFET)</text>
<text x="58.6" y="34.9">Q2 (RBFET)</text>
<text x="48.7" y="37.1">SI4435</text>
<text x="60.9" y="37.1">SI4435</text>
<text x="36.7" y="43.1">RC1</text>
<text x="37" y="46.1">2.2Ω</text>
<text x="53" y="47.7">Controlled by</text>
<text x="77" y="46">0.010</text>
<text x="77.7" y="43.7">R</text>
<text x="134.6" y="44">C14</text>
<text x="134.6" y="46.1">10uF</text>
<text x="142.5" y="43.8">C15</text>
<text x="142.5" y="45.9">10uF</text>
<text x="37" y="50.2">C1</text>
<text x="37" y="52.5">2.2u</text>
<text x="46" y="49.3">RC6</text>
<text x="46" y="51.6">10Ω</text>
<text x="55.9" y="49.9">HOST</text>
<text x="35.8" y="59.4">R1</text>
<text x="45.8" y="58.5">C6</text>
<text x="63.1" y="56.8">C2</text>
<text x="68.5" y="57">0.1uF</text>
<text x="75.9" y="56.9">C3</text>
<text x="79.6" y="57">0.1uF</text>
<text x="35.3" y="62.4">464k</text>
<text x="35.3" y="64.7">1%</text>
<text x="45.5" y="60.7">1uF</text>
<text x="34.4" y="76.9">33.2k</text>
<text x="35.8" y="74.2">R2</text>
<text x="151.1" y="72.8">Q3</text>
<text x="151.1" y="75.1">FDS6680A</text>
<text x="34.4" y="79.2">1%</text>
<text x="142.4" y="82.5">C7</text>
<text x="154.7" y="81.4">L1</text>
<text x="162.9" y="81">0.010</text>
<text x="163.6" y="78.7">R</text>
<text x="69.4" y="88.9">R3</text>
<text x="78.4" y="87.7">C16</text>
<text x="79.8" y="90">1u</text>
<text x="127.1" y="86.6">D1</text>
<text x="133.4" y="86.6">BAT54</text>
<text x="141.9" y="85.1">0.1uF</text>
<text x="155.6" y="86.2">5.6uH</text>
<text x="174.4" y="86">C13</text>
<text x="174.4" y="88.1">2x10uF</text>
<text x="68.8" y="91.3">10k</text>
<text x="127.9" y="92.8">C8</text>
<text x="133.4" y="92.7">1uF</text>
<text x="153.3" y="93.2">0.1uF</text>
<text x="154.7" y="91">C10</text>
<text x="150.5" y="98.8">Q4</text>
<text x="150.5" y="101">FDS6680A</text>
<text x="56.6" y="107.3">10k</text>
<text x="57.4" y="104.8">R4</text>
<text x="64" y="104.6">R10</text>
<text x="64.3" y="107.1">10k</text>
<text x="71" y="104.6">R11</text>
<text x="71.3" y="107.1">10k</text>
<text x="80" y="103.8">C4</text>
<text x="85.3" y="103.8">1uF</text>
<text x="163.8" y="107.3">0.1uF</text>
<text x="164.3" y="102.5">C9</text>
<text x="58.6" y="120">R12</text>
<text x="58.9" y="122.5">10k</text>
<text x="135.6" y="124">100Ω</text>
<text x="135.8" y="122">R22</text>
<text x="147.9" y="121.8">VREF</text>
<text x="148.7" y="125.1">R7</text>
<text x="161.5" y="123.5">C17</text>
<text x="161.5" y="125.7">0.1uF</text>
<text x="148.7" y="131.6">R8</text>
<text x="148.7" y="127.3">200k</text>
<text x="148.7" y="133.9">200k</text>
<text x="64.8" y="143.6">C5</text>
<text x="71.1" y="143.6">100pF</text>
<text x="139" y="142.7">C23</text>
<text x="147.6" y="143.2">R19</text>
<text x="156.7" y="143.4">C21</text>
<text x="166.8" y="143.4">R21</text>
<text x="173.8" y="143.1">R20</text>
<text x="181.5" y="143.6">C22</text>
<text x="138.1" y="144.8">51pF</text>
<text x="147.5" y="145.4">7.5k</text>
<text x="156.7" y="145.5">2000pF</text>
<text x="166.1" y="145.5">200k</text>
<text x="174" y="145.3">20k</text>
<text x="181.5" y="145.8">130pF</text>
<text x="102.9" y="155.5">R18</text>
<text x="102" y="160.4">1400k</text>
</g>
<g font-size="1.4" fill="#010202">
<text x="20.8" y="40.5">ADAPTER +</text>
<text x="188.3" y="40.7">CHRG_IN</text>
<text x="21" y="46.7">ADAPTER -</text>
<text x="55.5" y="45.7">P</text>
<text x="68.3" y="45.7">P</text>
<text x="79.1" y="43.7">AC</text>
<text x="89.7" y="57.6">27</text>
<text x="92.4" y="57.6">CSSN</text>
<text x="89.7" y="61.9">28</text>
<text x="92.4" y="61.9">CSSP</text>
<text x="89.7" y="66.1">22</text>
<text x="90.1" y="70.4">2</text>
<text x="92.4" y="70.4">ACIN</text>
<text x="92.4" y="66.1">DCIN</text>
<text x="89.7" y="74.7">12</text>
<text x="92" y="74.8">GND</text>
<text x="117.8" y="73.9">UGATE</text>
<text x="123.8" y="73.7">24</text>
<text x="143.2" y="76.9" transform="rotate(-180 143.2 76.9)">N</text>
<text x="23.5" y="82.4">+3.3V_ALWAYS</text>
<text x="117.8" y="79.1">PHASE</text>
<text x="118.2" y="83.3">BOOT</text>
<text x="123.8" y="83.2">25</text>
<text x="123.8" y="78.9">23</text>
<text x="164.9" y="78.7">SR</text>
<text x="187.6" y="83.3">PACK+</text>
<text x="24.1" y="85.8">+5V_ALWAYS</text>
<text x="27.7" y="84.1">OR</text>
<text x="89.7" y="84.1">11</text>
<text x="92.4" y="84.2">VDDSMB</text>
<text x="118.7" y="89.2">VDDP</text>
<text x="123.8" y="89.2">21</text>
<text x="187.7" y="87.6">PACK-</text>
<text x="89.7" y="94.3">13</text>
<text x="92.4" y="94.5">ACOK</text>
<text x="90.1" y="100.3">3</text>
<text x="92.4" y="100.3">VREF</text>
<text x="117.6" y="99.5">LGATE</text>
<text x="123.8" y="99.4">20</text>
<text x="118.1" y="104.7">PGND</text>
<text x="123.8" y="104.5">19</text>
<text x="143.2" y="102.5" transform="rotate(-180 143.2 102.5)">N</text>
<text x="89.7" y="111.4">26</text>
<text x="92.4" y="111.5">ICOUT</text>
<text x="118.2" y="111.4">CSOP</text>
<text x="123.8" y="111.4">18</text>
<text x="118.1" y="115.6">CSON</text>
<text x="123.7" y="119.9">15</text>
<text x="123.8" y="115.6">17</text>
<text x="119.9" y="120.1">VFB</text>
<text x="90.1" y="126.5">7</text>
<text x="90.1" y="131.1">9</text>
<text x="92.4" y="126.9">CE</text>
<text x="92.4" y="131.2">SDA</text>
<text x="118.4" y="128.6">ICREF</text>
<text x="124.2" y="128.3">1</text>
<text x="89.7" y="135.3">10</text>
<text x="92.4" y="135.4">SCL</text>
<text x="89.7" y="143.9">14</text>
<text x="90.1" y="139.6">8</text>
<text x="92.4" y="139.8">VICM</text>
<text x="92.4" y="143.9">NC</text>
<text x="119.7" y="140.8">EAO</text>
<text x="124.2" y="140.6">4</text>
<text x="89.7" y="148.2">16</text>
<text x="92.4" y="148.3">NC</text>
<text x="120.4" y="146.9">EAI</text>
<text x="124.2" y="147">5</text>
<text x="119.8" y="150.4">FBO</text>
<text x="124.2" y="150.4">6</text>
</g>
</svg>
